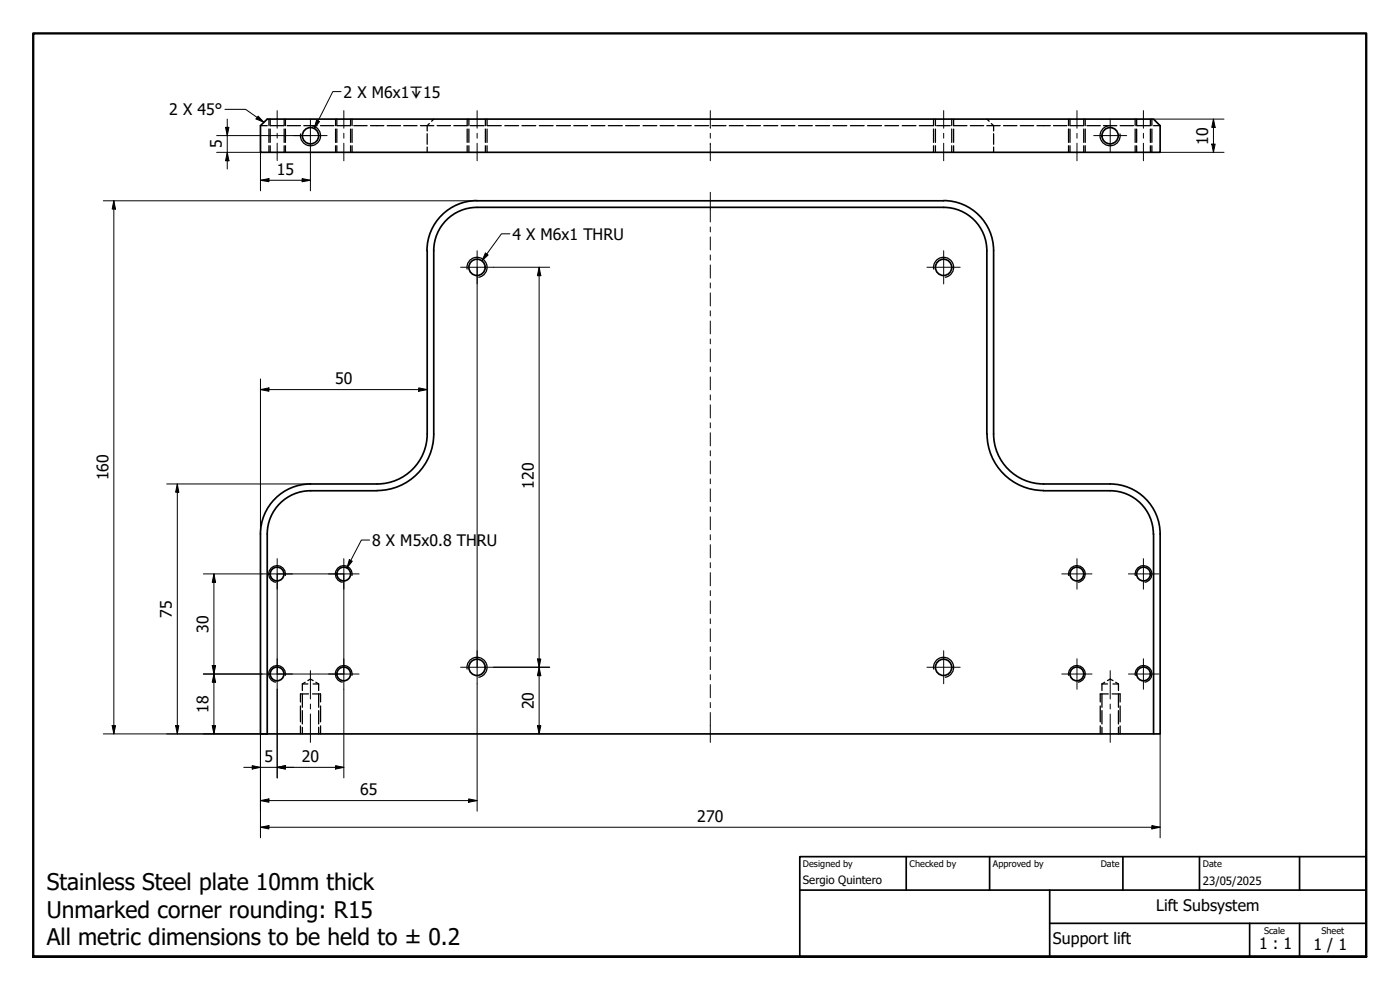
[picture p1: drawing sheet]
<svg xmlns="http://www.w3.org/2000/svg" width="420mm" height="297mm" viewBox="0 0 420 297" stroke-linecap="round" stroke-linejoin="round" font-family="sans-serif">
<!-- layer: Hidden (ISO) -->
<g fill="none" stroke="#000" stroke-width=".38">
<path d="M78.2 37.7h2M80.7 35.7v2M80.7 38.7v4M81.1 35.7v2M81.1 38.7v4M81.2 37.7h4M85.3 35.7v2M85.3 38.7v4M85.7 35.7v2M85.7 38.7v4M86.2 37.7h4M91.2 37.7h4"/>
<path d="M96.2 37.7h4M100.7 35.7v2M100.7 38.7v4M101.1 35.7v2M101.1 38.7v4M105.2 35.7v2h-4M105.2 38.7v4M105.7 35.7v2M105.7 38.7v4M106.2 37.7h4M111.2 37.7h4M116.2 37.7h4"/>
<path d="M121.2 37.7h4M126.2 37.7h4M128.8 37.1l-.6 .6v1.6M130.2 35.7l-.7 .7M131.2 37.7h4M140.2 35.7v2h-4M140.2 38.7v4M140.7 35.7v2M140.7 38.7v4M141.2 37.7h4.1M145.7 35.7v2M145.7 38.7v4"/>
<path d="M146.2 35.7v2M146.2 38.7v4M146.3 37.7h4.1M151.5 37.7h4.1M156.7 37.7h4.1M161.9 37.7h4.1M167 37.7h4.2M172.2 37.7h4.1M177.4 37.7h4.1M182.6 37.7h4.2M187.8 37.7h4.1M193 37.7h4.1"/>
<path d="M198.1 37.7h4.2M203.3 37.7h4.2M208.5 37.7h4.2M213.7 37.7h4.2M218.9 37.7h4.1M224.1 37.7h4.1M229.2 37.7h4.2M234.4 37.7h4.2M239.6 37.7h4.2M244.8 37.7h4.2M250 37.7h4.1M255.2 37.7h4.1"/>
<path d="M260.3 37.7h4.2M265.6 37.7h4.1M270.8 37.7h4.1M275.9 37.7h4.2M280.2 35.7v2M280.2 38.7v4M280.7 35.7v2M280.7 38.7v4M281.1 37.7h4.1M285.6 35.7v2M285.6 38.7v4M286.2 35.7v2h4"/>
<path d="M286.2 38.7v4M291.2 37.7h4M296.2 37.7h2v1.6M296.2 35.7l.7 .7M297.5 37.1l.7 .6h2M301.2 37.7h4M306.2 37.7h4M311.2 37.7h4M316.2 37.7h4M320.7 35.7v2M320.7 38.7v4M321.1 35.7v2"/>
<path d="M321.1 38.7v4M321.2 37.7h4M325.2 35.7v2M325.2 38.7v4M325.7 35.7v2M325.7 38.7v4M326.2 37.7h4M331.2 37.7h4M336.2 37.7h4M340.7 35.7v2M340.7 38.7v4M341.1 35.7l.1 2h4"/>
<path d="M341.1 38.7v4M345.2 35.7v2M345.2 38.7v4M345.7 35.7v2M345.7 38.7v4M346.2 37.7h2M80.7 43.7v2M81.1 43.7v2M85.3 43.7v2M85.7 43.7v2M100.7 43.7v2M101.1 43.7v2"/>
<path d="M105.2 43.7v2M105.7 43.7v2M128.2 40.1v3.2M128.2 44.1v1.6M140.2 43.7v2M140.7 43.7v2M145.7 43.7v2M146.2 43.7v2M280.2 43.7v2M280.7 43.7v2M285.6 43.7v2M286.2 43.7v2"/>
<path d="M298.2 40.1v3.2M298.2 44.1v1.6M320.7 43.7v2M321.1 43.7v2M325.2 43.7v2M325.7 43.7v2M340.7 43.7v2M341.1 43.7v2M345.2 43.7v2M345.7 43.7v2M90.2 211.8v4.8M90.2 217.8v2.4"/>
<path d="M90.7 205.2h1.7M90.7 205.2v2M90.7 208.2v4M90.7 213.2v4M90.7 218.2v2M91.6 204.7l-.9 .5M92.4 204.2l.8-.4 .8 .4M92.6 208.2h-2.4v2.4M93.8 208.2h2.4v2.4M94 205.2h1.6M94.8 204.7l.8 .5M95.6 205.2v2"/>
<path d="M95.6 208.2v4M95.6 213.2v4M95.6 218.2v2M96.2 211.8v4.8M96.2 217.8v2.4M330.2 211.8v4.8M330.2 217.8v2.4M330.7 205.2h1.7M330.7 205.2v2M330.7 208.2v4M330.7 213.2v4M330.7 218.2v2"/>
<path d="M331.5 204.7l-.8 .5M332.4 204.2l.8-.4 .8 .4M332.6 208.2h-2.4v2.4M333.8 208.2h2.4v2.4M334 205.2h1.7M334.8 204.7l.9 .5M335.7 205.2v2M335.7 208.2v4M335.7 213.2v4M335.7 218.2v2M336.2 211.8v4.8M336.2 217.8v2.4"/>
</g>
<!-- layer: Visible (ISO) -->
<g fill="none" stroke="#000" stroke-width=".51">
<path d="M78.2 37.7l2-2h266l2 2v8h-270zM128.2 75.2v55M130.2 75.2v55M143.2 60.2a15 15 0 0 0-15.1 15M143.2 62.2a13 13 0 0 0-13 13M143.2 60.2h140M143.2 62.2h140M283.2 60.2a15 15 0 0 1 15 15M283.2 62.2a13 13 0 0 1 13 13M296.2 75.2v55M298.2 75.2v55M128.2 130.2a15 15 0 0 1-15 15"/>
<path d="M130.2 130.2a17 17 0 0 1-17 17M296.2 130.2a17 17 0 0 0 17 17M298.2 130.2a15 15 0 0 0 15 15M113.2 145.2h-20a15 15 0 0 0-15 15M113.2 147.2h-20a13 13 0 0 0-13 13M313.2 147.2h20M313.2 145.2h20M333.2 145.2a15 15 0 0 1 15 15M333.2 147.2a13 13 0 0 1 12.9 13M78.2 160.2v60h2v-60M346.2 160.2v60h2v-60M80.2 220.2h266"/>
<circle cx="93.2" cy="40.7" r="2.44"/>
<circle cx="333.2" cy="40.7" r="2.44"/>
<circle cx="143.2" cy="80.2" r="2.44"/>
<circle cx="283.2" cy="80.2" r="2.44"/>
<circle cx="83.2" cy="172.2" r="2.06"/>
<circle cx="103.2" cy="172.2" r="2.06"/>
<circle cx="323.2" cy="172.2" r="2.06"/>
<circle cx="343.2" cy="172.2" r="2.06"/>
<circle cx="83.2" cy="202.2" r="2.06"/>
<circle cx="103.2" cy="202.2" r="2.06"/>
<circle cx="143.2" cy="200.2" r="2.44"/>
<circle cx="283.2" cy="200.2" r="2.44"/>
<circle cx="323.2" cy="202.2" r="2.06"/>
<circle cx="343.2" cy="202.2" r="2.06"/>
</g>
<!-- layer: Visible Narrow (ISO) -->
<g fill="none" stroke="#000" stroke-width=".38">
<path d="M93.7 37.8a3 3 0 0 1 2.5 3.4 3 3 0 0 1-3.5 2.5 3 3 0 0 1-2.5-3.5M332.6 37.8a3 3 0 0 0-2.4 3.4 3 3 0 0 0 3.5 2.5 3 3 0 0 0 2.4-3.5M140.2 80.7a3 3 0 0 1 2.4-3.5 3 3 0 0 1 3.5 2.5 3 3 0 0 1-2.4 3.5M280.2 80.7a3 3 0 0 1 2.5-3.5 3 3 0 0 1 3.4 2.5 3 3 0 0 1-2.4 3.5M85.6 172.7a2.51 2.51 0 0 0-2-2.9 2.51 2.51 0 0 0-2.9 2 2.51 2.51 0 0 0 2 2.9M105.6 172.7a2.51 2.51 0 0 0-2-2.9 2.51 2.51 0 0 0-2.9 2 2.51 2.51 0 0 0 2 2.9M320.7 172.7a2.51 2.51 0 0 1 2-2.9 2.51 2.51 0 0 1 3 2 2.51 2.51 0 0 1-2.1 2.9M340.7 172.7a2.51 2.51 0 0 1 2.1-2.9 2.51 2.51 0 0 1 2.9 2 2.51 2.51 0 0 1-2.1 2.9M85.6 202.6a2.51 2.51 0 0 0-2-2.9 2.51 2.51 0 0 0-2.9 2.1 2.51 2.51 0 0 0 2 2.9M105.6 202.6a2.51 2.51 0 0 0-2-2.9 2.51 2.51 0 0 0-2.9 2.1 2.51 2.51 0 0 0 2 2.9M140.2 200.8a3 3 0 0 1 2.4-3.5 3 3 0 0 1 3.5 2.4 3 3 0 0 1-2.4 3.5M280.2 200.8a3 3 0 0 1 2.5-3.5 3 3 0 0 1 3.4 2.4 3 3 0 0 1-2.4 3.5"/>
<path d="M320.7 202.6a2.51 2.51 0 0 1 2-2.9 2.51 2.51 0 0 1 3 2.1 2.51 2.51 0 0 1-2.1 2.9M340.7 202.6a2.51 2.51 0 0 1 2.1-2.9 2.51 2.51 0 0 1 2.9 2.1 2.51 2.51 0 0 1-2.1 2.9"/>
</g>
<!-- layer: Title (ISO) -->
<path d="M240 257h170v30.1h-170zM272 257v10.1M297 257v10.1M337 257v10.1M360 257v10.1M390 257v10.1M240 267.1h170M315 277h95M315 267.1v20M375 277v10.1M390 277v10.1" fill="none" stroke="#000" stroke-width=".51"/>
<!-- layer: Border (ISO) -->
<path d="M10 287.1v-277.1h400v277.1h-400h400" fill="none" stroke="#000" stroke-width=".7"/>
<!-- layer: Sketch Geometry (ISO) -->
<path d="M143.2 80.2v120M83.2 172.2h20v30h-20z" fill="none" stroke="#000" stroke-width=".3"/>
<!-- layer: Center Mark (ISO) -->
<g fill="none" stroke="#000" stroke-width=".3">
<path d="M93.2 35.7v10M333.2 35.7v10M88.2 40.7h10M328.2 40.7h9.9M143.2 75.2v10M283.2 75.2v10M138.2 80.2h9.9M278.2 80.2h10M78.6 172.2h9.2M83.2 167.6v9.2M98.6 172.2h9.2M103.2 167.6v9.2"/>
<path d="M318.6 172.2h9.1M323.2 167.6v9.2M338.6 172.2h9.1M343.2 167.6v9.2M83.2 197.7v9.1M103.2 197.7v9.1M143.2 195.2v10M283.2 195.2v10M323.2 197.7v9.1M343.2 197.7v9.1M78.6 202.2h9.2M98.6 202.2h9.2"/>
<path d="M138.2 200.2h9.9M278.2 200.2h10M318.6 202.2h9.1M338.6 202.2h9.1"/>
</g>
<!-- layer: Centerline (ISO) -->
<g fill="none" stroke="#000" stroke-width=".3">
<path d="M83.2 33.2v5.3M83.2 40v1.5M103.2 33.2v5.3M103.2 40v1.5M143.2 33.2v5.3M143.2 40v1.5M213.2 33.2v5.3M213.2 40v1.5M283.2 33.2v5.3M283.2 40v1.5M323.2 33.2v5.3M323.2 40v1.5"/>
<path d="M343.2 33.2v5.3M343.2 40v1.5M83.2 43v5.2M103.2 43v5.2M143.2 43v5.2M213.2 43v5.2M213.2 57.7v8.9M283.2 43v5.2M323.2 43v5.2M343.2 43v5.2M213.2 68.1v1.5M213.2 71.1v3.9"/>
<path d="M213.2 76.5v1.5M213.2 79.5v3.9M213.2 84.9v1.5M213.2 87.9v3.9M213.2 93.3v1.5M213.2 96.3v3.9M213.2 101.7v1.5M213.2 104.7v3.9M213.2 110.1v1.5M213.2 113.1v3.9M213.2 118.5v1.5M213.2 121.5v3.9"/>
<path d="M213.2 126.9v1.5M213.2 129.8v4M213.2 135.2v1.6M213.2 138.3v3.9M213.2 143.7v1.4M213.2 146.7v3.8M213.2 152.1v1.4M213.2 155.1v3.8M213.2 160.5v1.5M213.2 163.4v4M213.2 168.8v1.6M213.2 171.8v4"/>
<path d="M213.2 177.2v1.5M213.2 180.3v3.8M213.2 185.7v1.4M213.2 188.6v3.9M213.2 194v1.5M213.2 197v3.9M93.2 201.2v8.5M93.2 211.3v1.4M93.2 214.2v8.5M213.2 202.4v1.5M213.2 205.4v3.9M213.2 210.8v1.5"/>
<path d="M213.2 213.8v8.9M333.2 201.2v8.5M333.2 211.3v1.4M333.2 214.2v8.5"/>
</g>
<!-- layer: Symbol (ISO) -->
<path d="M67.5 32.8h6.2l5.5 3.9M77.5 34.8l1.7 1.9-2.4-1zM95 36.1l.9 .4-1.6 2zM102.4 27.5h-2.5l-5.6 11M145.7 75.9l.8 .6-1.8 1.7zM153 70.2h-2.5l-5.8 8M104.8 167.9l.9 .5-1.6 2zM110.9 162h-2.4l-4.4 8.4" fill="none" stroke="#000" stroke-width=".3"/>
<path d="M77.5 34.8l1.7 1.9-2.4-1zM95 36.1l.9 .4-1.6 2zM145.7 75.9l.8 .6-1.8 1.7zM104.8 167.9l.9 .5-1.6 2z" fill="#000"/>
<!-- layer: Dimension (ISO) -->
<g fill="none" stroke="#000" stroke-width=".3">
<path d="M67.7 38.2h1l-.5 2.5zM68.2 35.7v15M346.2 35.7h21.1M364.2 35.7l.5 2.5h-1zM364.2 35.7v10M65 45.7h13.2v11.6M65 40.7h28.2M68.2 45.7l.5 2.5h-1zM78.2 54.1l2.5-.5v.9zM78.2 54.1h15M90.7 53.6l2.5 .5-2.5 .4zM93.2 45.7v11.6"/>
<path d="M348.2 45.7h19.1M363.7 43.2h1l-.5 2.5zM31 60.2h112.2M34.2 60.2l.5 2.5h-1zM34.2 60.2v160M148.1 80.2h16.9M161.8 80.2l.5 2.5h-1zM161.8 80.2v140M78.2 116.9l2.5-.5v1zM78.2 113.7v46.5M78.2 116.9h50M125.7 116.4l2.5 .5-2.5 .5z"/>
<path d="M50 145.2h43.2M53.2 145.2l.5 2.5h-1zM53.2 145.2v75M61 172.2h17.6M64.2 172.2l.5 2.5h-1zM64.2 172.2v48M63.7 199.7h1l-.5 2.5zM161.3 197.7h1l-.5 2.5zM33.7 217.7h1l-.5 2.5zM52.7 217.7h1l-.5 2.5zM61 202.2h17.6M63.7 217.7h1l-.5 2.5z"/>
<path d="M64.2 202.2l.5 2.5h-1zM83.2 206.8v26.6M103.2 206.8v26.6M143.2 205.2v38.2M148.1 200.2h16.9M161.3 217.7h1l-.5 2.5zM161.8 200.2l.5 2.5h-1zM31 220.2h49.2M73.2 230.2h30M75.7 229.7l2.5 .5-2.5 .5zM78.2 220.2v31.2M83.2 230.2l2.5-.5v1z"/>
<path d="M100.7 229.7l2.5 .5-2.5 .5zM140.7 239.7l2.5 .5-2.5 .5zM348.2 220.2v31.2M78.2 248.2l2.5-.5v1zM78.2 240.2l2.5-.5v1zM78.2 248.2h270M78.2 240.2h65M345.7 247.7l2.5 .5-2.5 .5z"/>
</g>
<g fill="#000">
<path d="M67.7 38.2h1l-.5 2.5zM364.2 35.7l.5 2.5h-1zM68.2 45.7l.5 2.5h-1zM78.2 54.1l2.5-.5v.9zM90.7 53.6l2.5 .5-2.5 .4zM363.7 43.2h1l-.5 2.5zM34.2 60.2l.5 2.5h-1zM161.8 80.2l.5 2.5h-1zM78.2 116.9l2.5-.5v1zM125.7 116.4l2.5 .5-2.5 .5zM53.2 145.2l.5 2.5h-1zM64.2 172.2l.5 2.5h-1z"/>
<path d="M63.7 199.7h1l-.5 2.5zM161.3 197.7h1l-.5 2.5zM33.7 217.7h1l-.5 2.5zM52.7 217.7h1l-.5 2.5zM63.7 217.7h1l-.5 2.5zM64.2 202.2l.5 2.5h-1zM161.3 217.7h1l-.5 2.5zM161.8 200.2l.5 2.5h-1zM75.7 229.7l2.5 .5-2.5 .5zM78.2 240.2l2.5-.5v1zM83.2 230.2l2.5-.5v1zM100.7 229.7l2.5 .5-2.5 .5z"/>
<path d="M78.2 248.2l2.5-.5v1zM140.7 239.7l2.5 .5-2.5 .5zM345.7 247.7l2.5 .5-2.5 .5z"/>
</g>
<g font-size="6.9">
<text x="14" y="267.1">Stainless Steel plate 10mm thick</text>
<text x="14" y="275.3">Unmarked corner rounding: R15</text>
<text x="14" y="283.6">All metric dimensions to be held to ± 0.2</text>
</g>
<g font-size="4.8">
<text x="103.1" y="29.3">2 X M6x1↧15</text>
<text x="50.8" y="34.5">2 X 45°</text>
<text x="66.6" y="44.5" transform="rotate(-90 66.6 44.5)">5</text>
<text x="362.6" y="43.4" transform="rotate(-90 362.6 43.4)">10</text>
<text x="83.1" y="52.4">15</text>
<text x="153.8" y="71.9">4 X M6x1 THRU</text>
<text x="100.6" y="115.3">50</text>
<text x="32.6" y="144.1" transform="rotate(-90 32.6 144.1)">160</text>
<text x="160.2" y="146.6" transform="rotate(-90 160.2 146.6)">120</text>
<text x="111.7" y="163.8">8 X M5x0.8 THRU</text>
<text x="51.6" y="185.3" transform="rotate(-90 51.6 185.3)">75</text>
<text x="62.6" y="189.9" transform="rotate(-90 62.6 189.9)">30</text>
<text x="62.6" y="213.9" transform="rotate(-90 62.6 213.9)">18</text>
<text x="160.2" y="212.8" transform="rotate(-90 160.2 212.8)">20</text>
<text x="79.4" y="228.6">5</text>
<text x="90.6" y="228.6">20</text>
<text x="108.1" y="238.6">65</text>
<text x="209.2" y="246.6">270</text>
<text x="347" y="273.4">Lift Subsystem</text>
<text x="316" y="283.4">Support lift</text>
<text x="377.9" y="284.8">1 : 1</text>
<text x="394.2" y="285">1 / 1</text>
</g>
<g font-size="3.4">
<text x="241" y="265.4">Sergio Quintero</text>
<text x="361" y="265.5">23/05/2025</text>
</g>
<g font-size="2.7">
<text x="241" y="260.1">Designed by</text>
<text x="273" y="260.1">Checked by</text>
<text x="298" y="260.1">Approved by</text>
<text x="330.3" y="260">Date</text>
<text x="361" y="260">Date</text>
<text x="379.3" y="280.1">Scale</text>
<text x="396.6" y="280.1">Sheet</text>
</g>
</svg>
